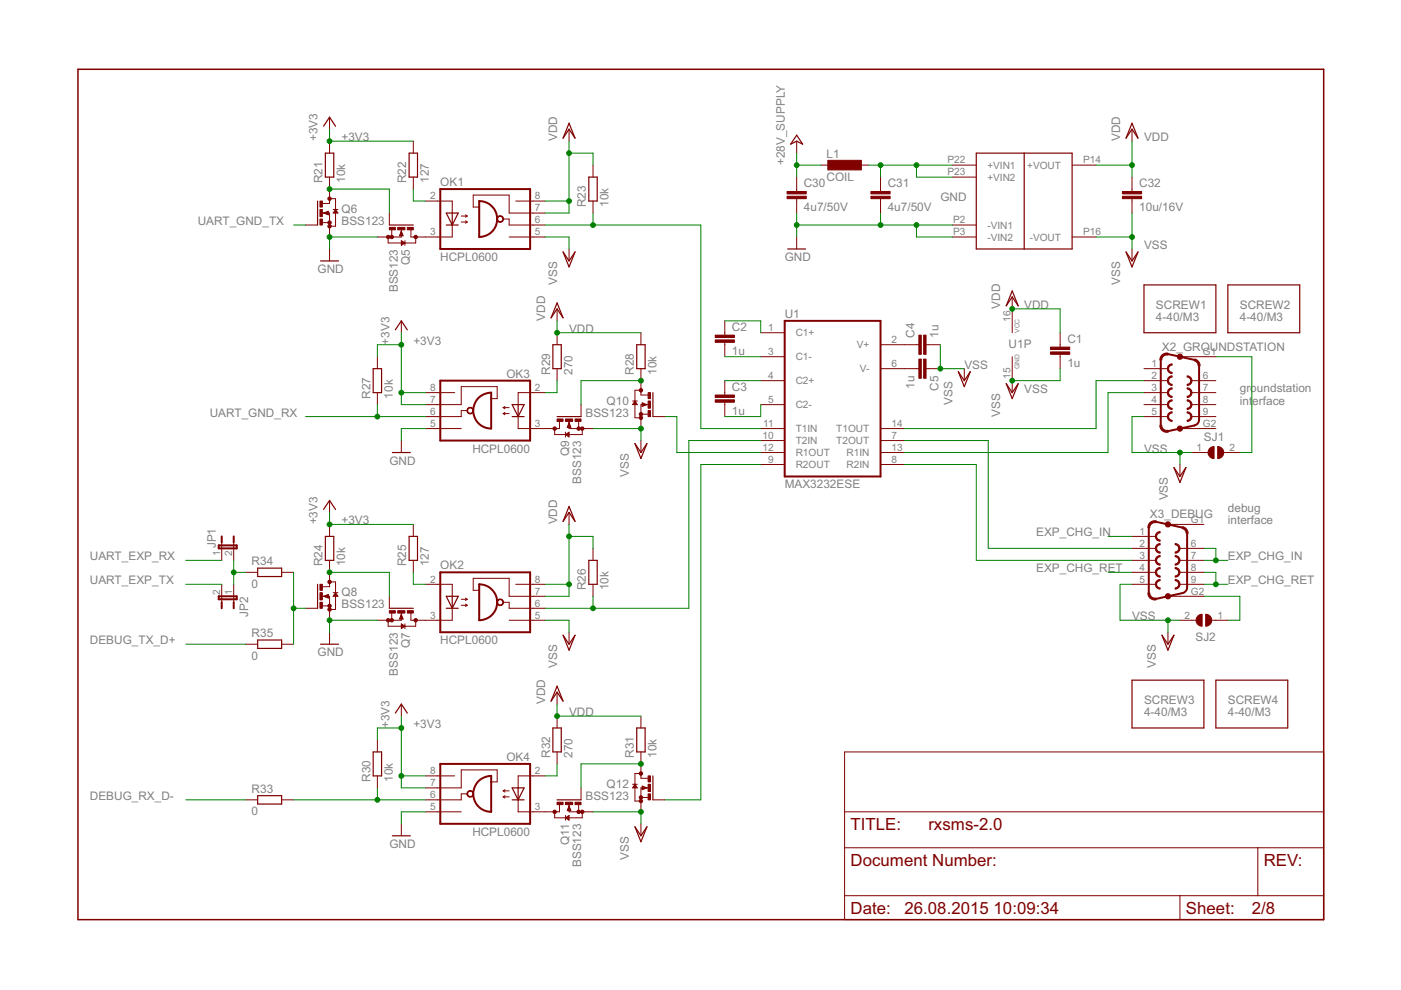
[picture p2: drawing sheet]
<svg xmlns="http://www.w3.org/2000/svg" width="297mm" height="210mm" viewBox="0 0 297 210" stroke-linecap="round" stroke-linejoin="round" font-family="sans-serif">
<path d="M16.5 14.7h264.1v180.3h-264.1z" fill="none" stroke="#800000" stroke-width=".32"/>
<g fill="none" stroke="#800000" stroke-width=".21">
<path d="M69.9 24.8v2.6M69.9 29.9v2.6M69.9 37.5v5.6h-1.6M87.6 29.9v2.6M87.6 37.5v2.6M120.6 27.4v2.5M125.7 35v2.5M168.9 29.9v2.6M168.9 37.5v3.1M174 35h2.5M181.6 35h2.5M186.7 37.5v3.1"/>
<path d="M201.9 35h5.1M201.9 37.5h5.1M227.3 35h5.1M240 27.4v2.5M240 37.5v3.1M64.8 47.7h2.5M68.3 45.2h1.6v5M68.3 47.2h1.6M68.6 45.2l1-.4v.8zM69.9 52.8v2.5M69.9 42.1h1.2v5.9h-1.2M70.6 44.4h1"/>
<path d="M71.1 44.4l.5 .8h-1zM82.3 50.2v1.3h5.8v-1.3M82.5 45.2v2.5M83.1 48.7v1.5M85.1 48.7v1.5h-5.1M85.1 49l.4 1h-.8zM85.1 51l.8 .5-.8 .5zM85.9 51v1M90.2 42.6h5.7v2.6M95.9 47.7v2.5h-8.8v-1.5M97.8 45.8h1.3M97.8 47.1h1.3"/>
<path d="M98.7 45.6l.4 .2M98.7 46.8l.4 .3M99.1 45.8l-.4 .3M99.1 47.1l-.4 .2M101.6 43.9h-1.3v-2.5h7.6v3.8h7.7M106.7 46.4h1.2v1.3h2.6M107.9 50.2h7.7M109.3 42.6h6.3M110.6 47.7h5M120.6 52.8v2.5M125.7 42.6v2.6M168.9 42.1v3.1"/>
<path d="M168.9 50.2v2.6M186.7 42.1v3.1M201.9 47.7h5.1M201.9 50.2h5.1M227.3 50.2h5.1M240 42.1v3.1M240 52.8v2.5M80 75.6v2.6M85.1 68v2.5M118.1 65.5v2.5M118.1 70.5v2.6M118.1 78.2v2.5"/>
<path d="M135.9 70.5v2.6M135.9 78.2v5.6h1.5M153.7 68v3.1M153.7 72.6v3M161.3 70.5h5.1M161.3 75.6h5.1M186.7 73.1h8.1M186.7 78.2h8.1M196.3 73.1h3.1M196.3 78.2h3.1M204.4 78.2v2.5M214.6 62.9v7.6"/>
<path d="M214.6 75.6v7.6M224.8 70.5v3.1M224.8 75.1v3.1M242.5 78.2h5.1M250.2 75.6h7.6M80 83.2v2.6M85.1 93.4v2.5M90.2 90.9h7.6M90.2 83.2h6.2M90.2 88.3h4.9M99.1 87.1h-1.3v1.2h-2.6M104.1 84.5h1.3v-2.5h-7.6v3.8h-7.6"/>
<path d="M106.7 86.4h1.2M106.7 86.4l.4 .3M106.7 87.7h1.2M106.7 87.7l.4 .2M107.1 86.2l-.4 .2M107.1 87.4l-.4 .3M109.9 88.3v2.6h8.7v-1.6M115.6 83.2h-5.7v2.6M117.6 90.9v1.2h5.8v-1.2M119.9 92.1l.7-.5v1zM119.9 91.6v1M120.6 89.3v1.6h5.1"/>
<path d="M120.6 89.6l.4 1h-.7zM122.7 89.3v1.6M123.2 85.8v2.5M134.1 85h1M134.6 85l.5 .8h-1zM135.9 93.4v2.5M135.9 82.7h-1.3v5.9h1.3M135.9 87.8h1.5M136.1 85.4l1.1 .4-1.1 .4zM137.4 85.8h-1.5v5.1M138.4 88.3h2.6M153.7 80.7v3.1"/>
<path d="M153.7 85.3v3M161.3 80.7h5.1M161.3 85.8h5.1M161.3 90.9h5.1M161.3 93.4h5.1M161.3 95.9h5.1M161.3 98.5h5.1M186.7 90.9h5.1M186.7 93.4h5.1M186.7 95.9h5.1M186.7 98.5h5.1M242.5 80.7h5.1"/>
<path d="M242.5 85.8h5.1M242.5 83.2h5.1M242.5 88.3h5.1M250.2 98.5v2.5M250.2 90.9h7.6M252.7 80.7h5.1M252.7 85.8h5.1M252.7 95.9h3.4M252.7 83.2h5.1M252.7 88.3h5.1M259.4 95.9h3.5M47 115v3.8"/>
<path d="M49.6 115v3.8M69.9 106.1v2.5M69.9 111.2v2.5M69.9 118.8v5.6h-1.6M87.6 111.2v2.5M87.6 118.8v2.5M120.6 108.6v2.6M125.7 116.3v2.5M240 113.7h5.1M240 116.3h5.1M240 118.8h5.1M247.6 111.2h7.6"/>
<path d="M250.2 116.3h5M250.2 118.8h5M47 123.9v3.8M49.6 123.9v3.8M52.1 121.3h2.5M52.1 136.6h2.5M59.7 121.3h2.6M59.7 136.6h2.6M64.8 129h2.5M68.3 126.4h1.6v5.1M68.3 128.5h1.6M68.6 126.4l1-.4v.8z"/>
<path d="M69.9 134v2.6M69.9 123.4h1.2v5.8h-1.2M70.6 125.7h1M71.1 125.7l.5 .7h-1zM82.3 131.5v1.3h5.8v-1.3M82.5 126.4v2.6M83.1 130v1.5M85.1 130v1.5h-5.1M85.1 132.3l.8 .5-.8 .5zM85.1 130.2l.4 1.1h-.8zM85.9 132.3v1M90.2 123.9h5.7v2.5"/>
<path d="M95.9 129v2.5h-8.8v-1.5M97.8 127.1h1.3M97.8 128.3h1.3M98.7 126.8l.4 .3M98.7 128.1l.4 .2M99.1 127.1l-.4 .2M99.1 128.3l-.4 .3M101.6 125.2h-1.3v-2.6h7.6v3.8h7.7M106.7 127.7h1.2v1.3h2.6M107.9 131.5h7.7M109.3 123.9h6.3M110.6 129h5"/>
<path d="M120.6 134v2.6M125.7 123.9v2.5M240 121.3h5.1M240 123.9h5.1M247.6 126.4h7.6M247.6 134v2.6M250.2 121.3h5M250.2 123.9h5M250.2 131.5h3.4M256.9 131.5h3.4M80 156.9v2.5M85.1 149.3v2.5"/>
<path d="M118.1 146.7v2.6M118.1 151.8v2.5M118.1 159.4v2.6M135.9 151.8v2.5M135.9 159.4v5.6h1.5M179.1 159.4h101.5v35.6h-101.5zM52.1 169.6h2.5M59.7 169.6h2.6M80 164.5v2.5M85.1 174.7v2.5M90.2 172.1h7.6M90.2 164.5h6.2"/>
<path d="M90.2 169.6h4.9M99.1 168.3h-1.3v1.3h-2.6M104.1 165.8h1.3v-2.6h-7.6v3.8h-7.6M106.7 167.7h1.2M106.7 167.7l.4 .2M106.7 169h1.2M106.7 169l.4 .2M107.1 167.4l-.4 .3M107.1 168.7l-.4 .3M109.9 169.6v2.5h8.7v-1.5M115.6 164.5h-5.7v2.5M117.6 172.1v1.3h5.8v-1.3"/>
<path d="M119.9 173.4l.7-.5v1zM119.9 172.9v1M120.6 170.6v1.5h5.1M120.6 170.9l.4 1h-.7zM122.7 170.6v1.5M123.2 167v2.6M134.1 166.3h1M134.6 166.3l.5 .7h-1zM135.9 174.7v2.5M135.9 164h-1.3v5.8h1.3M135.9 169.1h1.5M136.1 166.7l1.1 .3-1.1 .4z"/>
<path d="M137.4 167h-1.5v5.1M138.4 169.6h2.6M179.1 179.7h101.5M179.1 172.1h101.5M266.7 179.7v10.2M179.1 189.9h101.5M250.2 189.9v5.1"/>
</g>
<g fill="none" stroke="#800000" stroke-width=".42">
<path d="M93.3 40.1h19.1v12.7h-19.1zM101.6 42.6a3.8 3.8 0 0 1 3.8 3.8 3.8 3.8 0 0 1-3.8 3.8zM166.4 68h20.3v33h-20.3zM246.1 76.3v13.9M247.6 75.1l5.6 1.2M254.2 77.6v11.4l-.1 .5-.4 .5-.5 .2-5.6 1.2M93.3 80.7h19.1v12.7h-19.1zM101.3 84.6l1.3-1 1.5-.4v7.7a3.8 3.8 0 0 1-3.4-2.3 3.8 3.8 0 0 1 .6-4zM46.4 115.6h3.8v.7h-3.8zM47 113.7v1.3M49.6 113.7v1.3M243.6 111.9v13.8"/>
<path d="M245.1 110.6l5.6 1.3M251.7 113.1v11.4l-.1 .6-.4 .4-.5 .3-5.6 1.2M46.4 126.4h3.8v.7h-3.8zM47 127.7v1.3M49.6 127.7v1.3M93.3 121.3h19.1v12.7h-19.1zM101.6 123.9a3.8 3.8 0 0 1 3.8 3.8 3.8 3.8 0 0 1-3.8 3.8zM93.3 162h19.1v12.7h-19.1zM101.3 165.8l1.3-.9 1.5-.4v7.6a3.8 3.8 0 0 1-3.4-2.2 3.8 3.8 0 0 1 .6-4.1z"/>
</g>
<g fill="#800000" stroke="#800000" stroke-width=".21">
<path d="M222.7 74.6h4.1v.5h-4.1z"/>
<path d="M222.7 73.6h4.1v.5h-4.1z"/>
<path d="M151.6 72.1h4.1v.5h-4.1z"/>
<path d="M151.6 71.1h4.1v.5h-4.1z"/>
<path d="M151.6 84.8h4.1v.5h-4.1z"/>
<path d="M151.6 83.8h4.1v.5h-4.1z"/>
<path d="M195.8 71.1h.5v4h-.5z"/>
<path d="M194.8 71.1h.5v4h-.5z"/>
<path d="M194.8 76.1h.5v4.1h-.5z"/>
<path d="M195.8 76.1h.5v4.1h-.5z"/>
<path d="M238 41.6h4v.5h-4z"/>
<path d="M238 40.6h4v.5h-4z"/>
<path d="M86.4 48.2h1.2v.5h-1.2z"/>
<path d="M82.5 48.2h1.3v.5h-1.3z"/>
<path d="M84.3 48.2h1.6v.5h-1.6z"/>
<path d="M67.8 42.6h.5v1.3h-.5z"/>
<path d="M67.8 46.4h.5v1.3h-.5z"/>
<path d="M67.8 44.4h.5v1.5h-.5z"/>
<path d="M86.4 129.5h1.2v.5h-1.2z"/>
<path d="M82.5 129.5h1.3v.5h-1.3z"/>
<path d="M84.3 129.5h1.6v.5h-1.6z"/>
<path d="M67.8 123.9h.5v1.3h-.5z"/>
<path d="M67.8 127.7h.5v1.3h-.5z"/>
<path d="M67.8 125.7h.5v1.5h-.5z"/>
<path d="M118.1 88.8h1.3v.5h-1.3z"/>
<path d="M121.9 88.8h1.3v.5h-1.3z"/>
<path d="M119.9 88.8h1.5v.5h-1.5z"/>
<path d="M137.4 83.2h.5v1.3h-.5z"/>
<path d="M137.4 87.1h.5v1.2h-.5z"/>
<path d="M137.4 85h.5v1.6h-.5z"/>
<path d="M118.1 170.1h1.3v.5h-1.3z"/>
<path d="M121.9 170.1h1.3v.5h-1.3z"/>
<path d="M119.9 170.1h1.5v.5h-1.5z"/>
<path d="M137.4 164.5h.5v1.3h-.5z"/>
<path d="M137.4 168.3h.5v1.3h-.5z"/>
<path d="M137.4 166.3h.5v1.5h-.5z"/>
<path d="M166.9 41.6h4v.5h-4z"/>
<path d="M166.9 40.6h4v.5h-4z"/>
<path d="M175.5 34h7.1v2h-7.1z"/>
<path d="M184.7 41.6h4v.5h-4z"/>
<path d="M184.7 40.6h4v.5h-4z"/>
</g>
<g fill="none" stroke="#800000" stroke-width=".25">
<path d="M68.6 26.8l1.3-2 1.2 2M69 32.5h1.8v5h-1.8zM86.7 32.5h1.8v5h-1.8zM120.6 26.1l1.3 3.2-1.3-1.9-1.2 1.9zM124.8 37.5h1.8v5.1h-1.8zM168.9 28.7l1.3 1.9-1.3-.7-1.3 .7zM207 32.5h20.3v20.3h-20.3zM217.1 32.5v20.3M240 26.1l1.3 3.2-1.3-1.9-1.3 1.9zM67.3 42.6v5.1M68 55.3h3.8M68.9 45.2l.6 .2v-.5l-.5 .3"/>
<path d="M71.1 44.7l.3 .3h-.5zM82.5 47.7h5.1M85.1 49.2l-.3 .7h.5l-.2-.5M85.2 51.3l.4 .2-.4 .3zM94.6 45.2h2.6l-1.3 2.5zM94.6 47.7h2.6M95.9 45.2v2.5M119.4 53.4l1.2 1.9 1.3-1.9-1.3 3.2zM167 52.8h3.8M238.7 53.4l1.3 1.9 1.3-1.9-1.3 3.2zM79.1 78.2h1.8v5h-1.8zM83.8 69.9l1.3-1.9 1.3 1.9"/>
<path d="M117.2 73.1h1.8v5.1h-1.8zM118.1 64.2l1.3 3.2-1.3-1.9-1.3 1.9zM135 73.1h1.8v5.1h-1.8zM203.2 78.8l1.2 1.9 1.3-1.9-1.3 3.2zM214.6 61.7l1.3 3.2-1.3-2-1.3 2zM242.5 60.4h15.3v10.1h-15.3zM260.3 60.4h15.3v10.1h-15.3zM83.2 95.9h3.8M108.6 85.8h2.5l-1.2 2.5zM108.6 88.3h2.5M109.9 85.8v2.5M118.1 88.3h5.1"/>
<path d="M120.1 92.1l.4-.2v.5zM120.6 89.9l.3 .6h-.5l.2-.5M134.6 85.3l.3 .4h-.5zM134.6 94l1.3 1.9 1.3-1.9-1.3 3.2zM136.8 85.8l-.5-.3v.5l.6-.2M138.4 83.2v5.1M213.3 81.3l1.3 1.9 1.3-1.9-1.3 3.2zM248.9 99.1l1.3 1.9 1.2-1.9-1.2 3.2zM68.6 108l1.3-1.9 1.2 1.9M69 113.7h1.8v5.1h-1.8zM86.7 113.7h1.8v5.1h-1.8zM120.6 107.4l1.3 3.2-1.3-2-1.2 2z"/>
<path d="M124.8 118.8h1.8v5.1h-1.8zM54.6 120.5h5.1v1.7h-5.1zM54.6 135.7h5.1v1.8h-5.1zM67.3 123.9v5.1M68 136.6h3.8M68.9 126.4l.6 .3v-.5l-.5 .2M71.1 125.9l.3 .4h-.5zM82.5 129h5.1M85.1 130.5l-.3 .6h.5l-.2-.5M85.2 132.5l.4 .3-.4 .2zM94.6 126.4h2.6l-1.3 2.6zM94.6 129h2.6"/>
<path d="M95.9 126.4v2.6M119.4 134.7l1.2 1.9 1.3-1.9-1.3 3.2zM246.4 134.7l1.2 1.9 1.3-1.9-1.3 3.2zM79.1 159.4h1.8v5.1h-1.8zM83.8 151.2l1.3-1.9 1.3 1.9M117.2 154.3h1.8v5.1h-1.8zM118.1 145.5l1.3 3.2-1.3-2-1.3 2zM135 154.3h1.8v5.1h-1.8zM240 144.2h15.2v10.1h-15.2zM257.8 144.2h15.2v10.1h-15.2zM54.6 168.7h5.1v1.8h-5.1zM83.2 177.2h3.8"/>
<path d="M108.6 167h2.5l-1.2 2.6zM108.6 169.6h2.5M109.9 167v2.6M118.1 169.6h5.1M120.1 173.4l.4-.3v.6zM120.6 171.1l.3 .6h-.5l.2-.5M134.6 166.5l.3 .4h-.5zM134.6 175.3l1.3 1.9 1.3-1.9-1.3 3.2zM136.8 167l-.5-.2v.5l.6-.3M138.4 164.5v5.1"/>
</g>
<g fill="#800000" stroke="#800000" stroke-width=".21">
<path d="M247.8 79.9l.6-.2h.1v.2a.76 .76 0 0 0-.7 .8 .76 .76 0 0 0 .7 .8v.2a1.01 1.01 0 0 1-1-.6 1.01 1.01 0 0 1 .3-1.2z" fill-rule="evenodd"/>
<path d="M251.7 79.7a1.02 1.02 0 0 1 1 1 1.02 1.02 0 0 1-1 1v-.2a.76 .76 0 0 0 .8-.8 .76 .76 0 0 0-.8-.8z" fill-rule="evenodd"/>
<path d="M247.8 77.4l.6-.2h.1v.2a.76 .76 0 0 0-.7 .8 .76 .76 0 0 0 .7 .7v.3a1.01 1.01 0 0 1-1-.7 1.01 1.01 0 0 1 .3-1.1z" fill-rule="evenodd"/>
<path d="M251.7 84.8a1.02 1.02 0 0 1 1 1 1.02 1.02 0 0 1-1 1v-.2a.76 .76 0 0 0 .8-.8 .76 .76 0 0 0-.8-.8z" fill-rule="evenodd"/>
<path d="M247.8 82.5l.6-.3h.1v.3a.76 .76 0 0 0-.7 .7 .76 .76 0 0 0 .7 .8v.3a1.01 1.01 0 0 1-1-.7 1.01 1.01 0 0 1 .3-1.1z" fill-rule="evenodd"/>
<path d="M251.7 82.2a1.02 1.02 0 0 1 1 1 1.02 1.02 0 0 1-1 1.1v-.3a.76 .76 0 0 0 .8-.8 .76 .76 0 0 0-.8-.7z" fill-rule="evenodd"/>
<path d="M247.8 85l.6-.2h.1v.2a.76 .76 0 0 0-.7 .8 .76 .76 0 0 0 .7 .8v.2a1.01 1.01 0 0 1-1-.6 1.01 1.01 0 0 1 .3-1.2z" fill-rule="evenodd"/>
<path d="M251.7 87.3a1.02 1.02 0 0 1 1 1 1.02 1.02 0 0 1-1 1v-.2a.76 .76 0 0 0 .8-.8 .76 .76 0 0 0-.8-.7z" fill-rule="evenodd"/>
<path d="M247.8 87.6l.6-.3h.1v.3a.76 .76 0 0 0-.7 .7 .76 .76 0 0 0 .7 .8v.2a1.01 1.01 0 0 1-.9-.6 1.01 1.01 0 0 1 .2-1.1z" fill-rule="evenodd"/>
<path d="M246.3 75.3l.6-.4h.8l-.1 .4-.8 .1-.4 .4-.1 .5h-.4l.1-.5z" fill-rule="evenodd"/>
<path d="M253.3 76.1l.4 .2 .5 .5 .2 .8h-.4l-.3-.8-.5-.3z" fill-rule="evenodd"/>
<path d="M245.9 90.2h.4l.1 .5 .4 .4 .8 .1 .1 .4a1.46 1.46 0 0 1-1.8-1.4z" fill-rule="evenodd"/>
<path d="M245.3 115.5l.7-.2v.2a.76 .76 0 0 0-.8 .8 .76 .76 0 0 0 .8 .7v.3a1.02 1.02 0 0 1-1-.7 1.02 1.02 0 0 1 .3-1.1z" fill-rule="evenodd"/>
<path d="M249.2 115.3a1.02 1.02 0 0 1 1 1 1.02 1.02 0 0 1-1 1v-.3a.76 .76 0 0 0 .7-.7 .76 .76 0 0 0-.7-.8z" fill-rule="evenodd"/>
<path d="M245.3 112.9l.7-.2v.3a.76 .76 0 0 0-.8 .7 .76 .76 0 0 0 .8 .8v.2a1.02 1.02 0 0 1-1-.6 1.02 1.02 0 0 1 .3-1.2z" fill-rule="evenodd"/>
<path d="M249.2 120.3a1.02 1.02 0 0 1 1 1 1.02 1.02 0 0 1-1 1.1v-.3a.76 .76 0 0 0 .7-.8 .76 .76 0 0 0-.7-.7z" fill-rule="evenodd"/>
<path d="M245.3 118l.7-.2v.2a.76 .76 0 0 0-.8 .8 .76 .76 0 0 0 .8 .8v.2a1.02 1.02 0 0 1-1-.6 1.02 1.02 0 0 1 .3-1.2z" fill-rule="evenodd"/>
<path d="M249.2 117.8a1.02 1.02 0 0 1 1 1 1.02 1.02 0 0 1-1 1v-.2a.76 .76 0 0 0 .7-.8 .76 .76 0 0 0-.7-.8z" fill-rule="evenodd"/>
<path d="M245.3 120.6l.7-.3v.3a.76 .76 0 0 0-.8 .7 .76 .76 0 0 0 .8 .8v.3a1.02 1.02 0 0 1-1-.7 1.02 1.02 0 0 1 .3-1.1z" fill-rule="evenodd"/>
<path d="M249.2 122.9a1.02 1.02 0 0 1 1 1 1.02 1.02 0 0 1-1 1v-.2a.76 .76 0 0 0 .7-.8 .76 .76 0 0 0-.7-.8z" fill-rule="evenodd"/>
<path d="M245.3 123.1l.7-.2v.2a.76 .76 0 0 0-.8 .8 .76 .76 0 0 0 .8 .8v.2a1.02 1.02 0 0 1-1-.7 1.02 1.02 0 0 1 .3-1.1z" fill-rule="evenodd"/>
<path d="M243.8 110.8l.5-.3 .9-.1-.1 .4h-.6l-.4 .3-.3 .8h-.4v-.5z" fill-rule="evenodd"/>
<path d="M250.7 111.7l.8 .3 .3 .6 .1 .5h-.4l-.2-.6-.6-.4z" fill-rule="evenodd"/>
<path d="M243.4 125.7h.4l.3 .8 .4 .3h.6l.1 .4a1.46 1.46 0 0 1-1.8-1.5z" fill-rule="evenodd"/>
<path d="M105.5 46a.71 .71 0 0 1 1.1 0 .71 .71 0 0 1-.3 1.1 .71 .71 0 0 1-1-.7h.2a.56 .56 0 0 1 .8-.4 .56 .56 0 0 1 .1 .9 .56 .56 0 0 1-.9-.3v-.2h-.2z" fill-rule="evenodd"/>
<path d="M105.5 127.2a.71 .71 0 0 1 1.1 .1 .71 .71 0 0 1-.3 1.1 .71 .71 0 0 1-1-.7h.2a.56 .56 0 0 1 .8-.5 .56 .56 0 0 1 .1 1 .56 .56 0 0 1-.9-.3v-.2h-.2z" fill-rule="evenodd"/>
<path d="M99.2 86.6a.71 .71 0 0 1 1.1 .1 .71 .71 0 0 1-.4 1.1 .71 .71 0 0 1-.9-.7h.1a.55 .55 0 0 1 .8-.6 .55 .55 0 0 1 .2 .9 .55 .55 0 0 1-.9-.2l-.2-.1z" fill-rule="evenodd"/>
<path d="M99.2 167.9a.71 .71 0 0 1 1.1 .1 .71 .71 0 0 1-.4 1 .71 .71 0 0 1-.9-.7h.1a.55 .55 0 0 1 .8-.5 .55 .55 0 0 1 .2 .9 .55 .55 0 0 1-.9-.2l-.2-.2z" fill-rule="evenodd"/>
<path d="M258.2 94.7a1.27 1.27 0 0 1 1.2 1.2 1.27 1.27 0 0 1-1.2 1.3z" fill-rule="evenodd"/>
<path d="M256.5 95.1l.9-.4v2.5a1.27 1.27 0 0 1-1.2-.7 1.27 1.27 0 0 1 .3-1.4z" fill-rule="evenodd"/>
<path d="M253.9 130.7l.5-.4 .5-.1v2.6a1.27 1.27 0 0 1-1.2-.8 1.27 1.27 0 0 1 .2-1.3z" fill-rule="evenodd"/>
<path d="M255.6 130.2a1.27 1.27 0 0 1 1.3 1.3 1.27 1.27 0 0 1-1.3 1.3z" fill-rule="evenodd"/>
<circle cx="250.2" cy="75.6" r=".55"/>
<circle cx="250.2" cy="90.9" r=".56"/>
<circle cx="247.6" cy="111.2" r=".56"/>
<circle cx="247.6" cy="126.4" r=".56"/>
<circle cx="82.3" cy="50.2" r=".36"/>
<circle cx="83.1" cy="50.2" r=".36"/>
<circle cx="88.1" cy="50.2" r=".36"/>
<circle cx="69.9" cy="48" r=".36"/>
<circle cx="69.9" cy="47.2" r=".36"/>
<circle cx="69.9" cy="42.1" r=".36"/>
<circle cx="82.3" cy="131.5" r=".36"/>
<circle cx="83.1" cy="131.5" r=".36"/>
<circle cx="88.1" cy="131.5" r=".36"/>
<circle cx="69.9" cy="129.2" r=".36"/>
<circle cx="69.9" cy="128.5" r=".36"/>
<circle cx="69.9" cy="123.4" r=".36"/>
<circle cx="123.4" cy="90.9" r=".36"/>
<circle cx="122.7" cy="90.9" r=".36"/>
<circle cx="117.6" cy="90.9" r=".36"/>
<circle cx="135.9" cy="88.6" r=".36"/>
<circle cx="135.9" cy="87.8" r=".36"/>
<circle cx="135.9" cy="82.7" r=".36"/>
<circle cx="123.4" cy="172.1" r=".36"/>
<circle cx="122.7" cy="172.1" r=".36"/>
<circle cx="117.6" cy="172.1" r=".36"/>
<circle cx="135.9" cy="169.8" r=".36"/>
<circle cx="135.9" cy="169.1" r=".36"/>
<circle cx="135.9" cy="164" r=".36"/>
</g>
<g fill="none" stroke="#008000" stroke-width=".21">
<path d="M69.9 27.4v2.5h17.7M120.6 29.9v15.3h-5M120.6 32.5h5.1v2.5M168.9 35h5.1M168.9 32.5v5M184.1 35h17.8M186.7 35v2.5M194.3 35v2.5h7.6M232.4 35h7.6M240 29.9v7.6M62.3 47.7h2.5M69.9 40.1h12.6v5.1"/>
<path d="M80 50.2h-10.1v2.6M87.6 40.1v2.5h2.6M115.6 50.2h5v2.6M115.6 47.7h33v43.2h12.7M115.6 42.6h5M125.7 45.2v2.5M168.9 47.7h33M168.9 45.2v5M186.7 45.2v2.5M194.3 47.7v2.5h7.6M232.4 50.2h7.6M240 45.2v7.6"/>
<path d="M85.1 70.5v15.3h5.1M85.1 73.1h-5.1v2.5M118.1 68v2.5h17.8M153.7 75.6h7.6M153.7 68h7.6v2.5M199.4 73.1v5.1h5M214.6 65.5h10.2v5M224.8 78.2v2.5h-10.2M257.8 75.6h7.6v20.3h-2.5M64.8 88.3h25.4M80 85.8v2.5M85.1 83.2h5.1"/>
<path d="M90.2 90.9h-5.1v2.5M118.1 80.7v2.5h-2.5M125.7 90.9h10.2v2.5M135.9 80.7h-12.7v5.1M141 88.3h2.5v7.6h17.8M153.7 80.7h7.6M161.3 85.8v2.5h-7.6M161.3 93.4h-15.3v35.6h-30.4M161.3 98.5h-12.7v71.1h-7.6M191.8 93.4h17.7v22.9h30.5M191.8 98.5h15.2v20.3h33M242.5 80.7h-10.1v10.2h-40.6"/>
<path d="M242.5 88.3h-2.5v7.6h12.7M242.5 83.2h-7.6v12.7h-43.1M250.2 95.9v2.6M39.4 118.8h7.6M49.6 118.8v5.1M69.9 108.6v2.6h17.7M120.6 111.2v15.2h-5M120.6 113.7h5.1v2.6M234.9 113.7h5.1M255.2 116.3h2.6v2.5M255.2 118.8h5.1M39.4 123.9h7.6"/>
<path d="M39.4 136.6h12.7M49.6 121.3h2.5M62.3 129h2.5M62.3 121.3v15.3M69.9 121.3h12.6v5.1M80 131.5h-10.1v2.5M87.6 121.3v2.6h2.6M115.6 131.5h5v2.5M115.6 123.9h5M125.7 126.4v2.6M234.9 121.3h5.1M240 123.9h-2.5v7.6h12.7"/>
<path d="M247.6 131.5v2.5M255.2 126.4h7.7v5.1h-2.6M255.2 123.9h5.1M255.2 121.3h2.6v2.6M85.1 151.8v15.2h5.1M85.1 154.3h-5.1v2.6M118.1 149.3v2.5h17.8M39.4 169.6h12.7M62.3 169.6h27.9M80 167v2.6M85.1 164.5h5.1M90.2 172.1h-5.1v2.6"/>
<path d="M118.1 162v2.5h-2.5M125.7 172.1h10.2v2.6M135.9 162h-12.7v5"/>
</g>
<g fill="#008000" stroke="#008000" stroke-width=".21">
<circle cx="214.6" cy="80.7" r=".51"/>
<circle cx="199.4" cy="78.2" r=".51"/>
<circle cx="240" cy="50.2" r=".51"/>
<circle cx="135.9" cy="90.9" r=".51"/>
<circle cx="135.9" cy="172.1" r=".51"/>
<circle cx="250.2" cy="95.9" r=".51"/>
<circle cx="247.6" cy="131.5" r=".51"/>
<circle cx="214.6" cy="65.5" r=".51"/>
<circle cx="240" cy="35" r=".51"/>
<circle cx="120.6" cy="42.6" r=".51"/>
<circle cx="120.6" cy="32.5" r=".51"/>
<circle cx="120.6" cy="123.9" r=".51"/>
<circle cx="120.6" cy="113.7" r=".51"/>
<circle cx="118.1" cy="70.5" r=".51"/>
<circle cx="118.1" cy="151.8" r=".51"/>
<circle cx="194.3" cy="47.7" r=".51"/>
<circle cx="186.7" cy="47.7" r=".51"/>
<circle cx="168.9" cy="47.7" r=".51"/>
<circle cx="69.9" cy="50.2" r=".51"/>
<circle cx="69.9" cy="131.5" r=".51"/>
<circle cx="69.9" cy="29.9" r=".51"/>
<circle cx="69.9" cy="111.2" r=".51"/>
<circle cx="85.1" cy="83.2" r=".51"/>
<circle cx="85.1" cy="73.1" r=".51"/>
<circle cx="85.1" cy="164.5" r=".51"/>
<circle cx="85.1" cy="154.3" r=".51"/>
<circle cx="125.7" cy="47.7" r=".51"/>
<circle cx="69.9" cy="40.1" r=".51"/>
<circle cx="125.7" cy="129" r=".51"/>
<circle cx="69.9" cy="121.3" r=".51"/>
<circle cx="80" cy="88.3" r=".51"/>
<circle cx="135.9" cy="80.7" r=".51"/>
<circle cx="135.9" cy="162" r=".51"/>
<circle cx="80" cy="169.6" r=".51"/>
<circle cx="62.3" cy="129" r=".51"/>
<circle cx="49.6" cy="121.3" r=".51"/>
<circle cx="257.8" cy="118.8" r=".51"/>
<circle cx="257.8" cy="123.9" r=".51"/>
<circle cx="194.3" cy="35" r=".51"/>
<circle cx="186.7" cy="35" r=".51"/>
<circle cx="168.9" cy="35" r=".51"/>
</g>
<g font-size="4" fill="#800000">
<text x="180.3" y="175.9">TITLE:</text>
<text x="196.8" y="175.9">rxsms-2.0</text>
<text x="180.3" y="183.6">Document Number:</text>
<text x="267.9" y="183.6">REV:</text>
<text x="180.3" y="193.7">Date:</text>
<text x="191.8" y="193.7">26.08.2015</text>
<text x="210.7" y="193.7">10:09:34</text>
<text x="251.4" y="193.7">Sheet:</text>
<text x="265.4" y="193.7">2/8</text>
</g>
<g font-size="2.8" fill="#808080">
<text x="67.3" y="29.9" transform="rotate(-90 67.3 29.9)">+3V3</text>
<text x="72.4" y="29.9">+3V3</text>
<text x="118.1" y="29.9" transform="rotate(-90 118.1 29.9)">VDD</text>
<text x="237.5" y="29.9" transform="rotate(-90 237.5 29.9)">VDD</text>
<text x="242.6" y="29.9">VDD</text>
<text x="166.4" y="35" transform="rotate(-90 166.4 35)">+28V_SUPPLY</text>
<text x="175.3" y="33.5">L1</text>
<text x="68.4" y="38.8" transform="rotate(-90 68.4 38.8)">R21</text>
<text x="73.2" y="38.8" transform="rotate(-90 73.2 38.8)">10k</text>
<text x="86.1" y="38.8" transform="rotate(-90 86.1 38.8)">R22</text>
<text x="90.9" y="38.8" transform="rotate(-90 90.9 38.8)">127</text>
<text x="93.4" y="39.5">OK1</text>
<text x="170.4" y="39.7">C30</text>
<text x="175.3" y="38.3">COIL</text>
<text x="188.2" y="39.7">C31</text>
<text x="241.5" y="39.7">C32</text>
<text x="41.9" y="47.7">UART_GND_TX</text>
<text x="72.4" y="47.7">BSS123</text>
<text x="72.4" y="45.2">Q6</text>
<text x="124.2" y="43.9" transform="rotate(-90 124.2 43.9)">R23</text>
<text x="129" y="43.9" transform="rotate(-90 129 43.9)">10k</text>
<text x="170.4" y="44.8">4u7/50V</text>
<text x="188.2" y="44.8">4u7/50V</text>
<text x="199.4" y="42.6">GND</text>
<text x="241.5" y="44.8">10u/16V</text>
<text x="242.6" y="52.8">VSS</text>
<text x="67.3" y="57.9">GND</text>
<text x="86.9" y="56.1" transform="rotate(-90 86.9 56.1)">Q5</text>
<text x="93.4" y="55.3">HCPL0600</text>
<text x="166.4" y="55.3">GND</text>
<text x="84.3" y="62" transform="rotate(-90 84.3 62)">BSS123</text>
<text x="118.1" y="60.4" transform="rotate(-90 118.1 60.4)">VSS</text>
<text x="212.1" y="65.5" transform="rotate(-90 212.1 65.5)">VDD</text>
<text x="217.2" y="65.5">VDD</text>
<text x="237.5" y="60.4" transform="rotate(-90 237.5 60.4)">VSS</text>
<text x="245.1" y="65.5">SCREW1</text>
<text x="262.9" y="65.5">SCREW2</text>
<text x="115.6" y="68" transform="rotate(-90 115.6 68)">VDD</text>
<text x="120.7" y="70.6">VDD</text>
<text x="155.2" y="70.2">C2</text>
<text x="166.4" y="67.4">U1</text>
<text x="193.9" y="71.6" transform="rotate(-90 193.9 71.6)">C4</text>
<text x="199" y="71.6" transform="rotate(-90 199 71.6)">1u</text>
<text x="245.1" y="68">4-40/M3</text>
<text x="262.9" y="68">4-40/M3</text>
<text x="82.6" y="73.1" transform="rotate(-90 82.6 73.1)">+3V3</text>
<text x="87.6" y="73.1">+3V3</text>
<text x="155.2" y="75.3">1u</text>
<text x="213.9" y="73.9">U1P</text>
<text x="226.3" y="77.8">1u</text>
<text x="226.3" y="72.7">C1</text>
<text x="246.4" y="74.4">X2_GROUNDSTATION</text>
<text x="107.4" y="80.1">OK3</text>
<text x="116.6" y="79.4" transform="rotate(-90 116.6 79.4)">R29</text>
<text x="121.4" y="79.4" transform="rotate(-90 121.4 79.4)">270</text>
<text x="134.4" y="79.4" transform="rotate(-90 134.4 79.4)">R28</text>
<text x="139.2" y="79.4" transform="rotate(-90 139.2 79.4)">10k</text>
<text x="155.2" y="82.9">C3</text>
<text x="193.9" y="82.5" transform="rotate(-90 193.9 82.5)">1u</text>
<text x="199" y="82.9" transform="rotate(-90 199 82.9)">C5</text>
<text x="204.5" y="78.2">VSS</text>
<text x="217.2" y="83.3">VSS</text>
<text x="262.9" y="83.1">groundstation</text>
<text x="44.5" y="88.3">UART_GND_RX</text>
<text x="78.5" y="84.5" transform="rotate(-90 78.5 84.5)">R27</text>
<text x="83.3" y="84.5" transform="rotate(-90 83.3 84.5)">10k</text>
<text x="124.1" y="88.3">BSS123</text>
<text x="128.6" y="85.8">Q10</text>
<text x="155.2" y="88">1u</text>
<text x="201.9" y="85.8" transform="rotate(-90 201.9 85.8)">VSS</text>
<text x="212.1" y="88.3" transform="rotate(-90 212.1 88.3)">VSS</text>
<text x="262.9" y="85.8">int</text>
<text x="265.5" y="85.8">erface</text>
<text x="100.1" y="96">HCPL0600</text>
<text x="242.6" y="96">VSS</text>
<text x="255.2" y="93.4">SJ1</text>
<text x="82.6" y="98.5">GND</text>
<text x="120.7" y="96.8" transform="rotate(-90 120.7 96.8)">Q9</text>
<text x="133.4" y="101" transform="rotate(-90 133.4 101)">VSS</text>
<text x="123.2" y="102.6" transform="rotate(-90 123.2 102.6)">BSS123</text>
<text x="166.4" y="103.6">MAX3232ESE</text>
<text x="247.6" y="106.1" transform="rotate(-90 247.6 106.1)">VSS</text>
<text x="67.3" y="111.2" transform="rotate(-90 67.3 111.2)">+3V3</text>
<text x="72.4" y="111.2">+3V3</text>
<text x="118.1" y="111.2" transform="rotate(-90 118.1 111.2)">VDD</text>
<text x="219.7" y="113.7">EXP_CHG_IN</text>
<text x="243.8" y="109.9">X3_DEBUG</text>
<text x="260.3" y="108.5">debug</text>
<text x="260.3" y="111.2">interface</text>
<text x="19.1" y="118.8">UART_EXP_RX</text>
<text x="45.7" y="116.3" transform="rotate(-90 45.7 116.3)">JP1</text>
<text x="53.4" y="119.8">R34</text>
<text x="260.3" y="118.8">EXP_CHG_IN</text>
<text x="19.1" y="123.9">UART_EXP_TX</text>
<text x="53.4" y="124.6">0</text>
<text x="68.4" y="120.1" transform="rotate(-90 68.4 120.1)">R24</text>
<text x="73.2" y="120.1" transform="rotate(-90 73.2 120.1)">10k</text>
<text x="86.1" y="120.1" transform="rotate(-90 86.1 120.1)">R25</text>
<text x="90.9" y="120.1" transform="rotate(-90 90.9 120.1)">127</text>
<text x="93.4" y="120.7">OK2</text>
<text x="124.2" y="125.2" transform="rotate(-90 124.2 125.2)">R26</text>
<text x="129" y="125.2" transform="rotate(-90 129 125.2)">10k</text>
<text x="219.7" y="121.3">EXP_CHG_RET</text>
<text x="260.3" y="123.9">EXP_CHG_RET</text>
<text x="52.6" y="130.7" transform="rotate(-90 52.6 130.7)">JP2</text>
<text x="72.4" y="129">BSS123</text>
<text x="72.4" y="126.4">Q8</text>
<text x="240" y="131.5">VSS</text>
<text x="19.1" y="136.6">DEBUG_TX_D+</text>
<text x="53.4" y="135.1">R35</text>
<text x="86.9" y="137.4" transform="rotate(-90 86.9 137.4)">Q7</text>
<text x="93.4" y="136.6">HCPL0600</text>
<text x="253.5" y="135.8">SJ2</text>
<text x="53.4" y="139.9">0</text>
<text x="67.3" y="139.1">GND</text>
<text x="84.3" y="143.3" transform="rotate(-90 84.3 143.3)">BSS123</text>
<text x="118.1" y="141.7" transform="rotate(-90 118.1 141.7)">VSS</text>
<text x="245.1" y="141.7" transform="rotate(-90 245.1 141.7)">VSS</text>
<text x="115.6" y="149.3" transform="rotate(-90 115.6 149.3)">VDD</text>
<text x="242.6" y="149.3">SCREW3</text>
<text x="260.3" y="149.3">SCREW4</text>
<text x="82.6" y="154.4" transform="rotate(-90 82.6 154.4)">+3V3</text>
<text x="87.6" y="154.4">+3V3</text>
<text x="120.7" y="151.8">VDD</text>
<text x="242.6" y="151.8">4-40/M3</text>
<text x="260.3" y="151.8">4-40/M3</text>
<text x="107.4" y="161.3">OK4</text>
<text x="116.6" y="160.7" transform="rotate(-90 116.6 160.7)">R32</text>
<text x="121.4" y="160.7" transform="rotate(-90 121.4 160.7)">270</text>
<text x="134.4" y="160.7" transform="rotate(-90 134.4 160.7)">R31</text>
<text x="139.2" y="160.7" transform="rotate(-90 139.2 160.7)">10k</text>
<text x="78.5" y="165.8" transform="rotate(-90 78.5 165.8)">R30</text>
<text x="83.3" y="165.8" transform="rotate(-90 83.3 165.8)">10k</text>
<text x="128.6" y="167.1">Q12</text>
<text x="19.1" y="169.6">DEBUG_RX_D-</text>
<text x="53.4" y="172.9">0</text>
<text x="53.4" y="168.1">R33</text>
<text x="124.1" y="169.6">BSS123</text>
<text x="82.6" y="179.8">GND</text>
<text x="100.1" y="177.2">HCPL0600</text>
<text x="120.7" y="179.2" transform="rotate(-90 120.7 179.2)">Q11</text>
<text x="123.2" y="183.9" transform="rotate(-90 123.2 183.9)">BSS123</text>
<text x="133.4" y="182.3" transform="rotate(-90 133.4 182.3)">VSS</text>
</g>
<g font-size="2.4" fill="#808080">
<text x="200.9" y="34.7">P22</text>
<text x="209.3" y="35.8">+VIN1</text>
<text x="217.8" y="35.8">+VOUT</text>
<text x="229.7" y="34.7">P14</text>
<text x="200.9" y="37.2">P23</text>
<text x="209.3" y="38.3">+VIN2</text>
<text x="91.2" y="42.3">2</text>
<text x="113.4" y="47.3">6</text>
<text x="113.4" y="42.3">8</text>
<text x="113.4" y="44.8">7</text>
<text x="202.1" y="47.3">P2</text>
<text x="91.2" y="49.9">3</text>
<text x="113.4" y="49.9">5</text>
<text x="202.1" y="49.9">P3</text>
<text x="209.3" y="48.5">-VIN1</text>
<text x="209.3" y="51">-VIN2</text>
<text x="218.3" y="51">-VOUT</text>
<text x="229.7" y="49.9">P16</text>
<text x="162.8" y="70.2">1</text>
<text x="168.7" y="71.3">C1+</text>
<text x="214.3" y="68.2" transform="rotate(-90 214.3 68.2)">16</text>
<text x="162.8" y="75.3">3</text>
<text x="168.7" y="76.4">C1-</text>
<text x="181.7" y="73.9">V+</text>
<text x="189" y="72.7">2</text>
<text x="189" y="77.8">6</text>
<text x="244.1" y="77.8">1</text>
<text x="255" y="75.3">G1</text>
<text x="91.2" y="82.9">8</text>
<text x="113.4" y="82.9">2</text>
<text x="162.8" y="80.4">4</text>
<text x="168.7" y="81.5">C2+</text>
<text x="182.3" y="78.9">V-</text>
<text x="214.3" y="80.3" transform="rotate(-90 214.3 80.3)">15</text>
<text x="244.1" y="80.4">2</text>
<text x="244.1" y="82.9">3</text>
<text x="255" y="80.4">6</text>
<text x="255" y="82.9">7</text>
<text x="91.2" y="88">6</text>
<text x="91.2" y="85.4">7</text>
<text x="162.8" y="85.4">5</text>
<text x="168.7" y="86.6">C2-</text>
<text x="244.1" y="85.4">4</text>
<text x="244.1" y="88">5</text>
<text x="255" y="85.4">8</text>
<text x="255" y="88">9</text>
<text x="91.2" y="90.5">5</text>
<text x="113.4" y="90.5">3</text>
<text x="161.7" y="93.1">10</text>
<text x="161.7" y="95.6">12</text>
<text x="161.8" y="90.5">11</text>
<text x="168.7" y="91.6">T1IN</text>
<text x="168.7" y="94.2">T2IN</text>
<text x="177.3" y="91.6">T1OUT</text>
<text x="177.3" y="94.2">T2OUT</text>
<text x="189" y="90.5">14</text>
<text x="189" y="93.1">7</text>
<text x="189" y="95.6">13</text>
<text x="253.7" y="95.6">1</text>
<text x="255" y="90.5">G2</text>
<text x="260.7" y="95.6">2</text>
<text x="162.8" y="98.1">9</text>
<text x="168.7" y="96.7">R1OUT</text>
<text x="168.7" y="99.3">R2OUT</text>
<text x="179.5" y="96.7">R1IN</text>
<text x="179.5" y="99.3">R2IN</text>
<text x="189" y="98.1">8</text>
<text x="241.6" y="113.4">1</text>
<text x="252.5" y="110.8">G1</text>
<text x="46.7" y="117.8" transform="rotate(-90 46.7 117.8)">1</text>
<text x="49.2" y="117.8" transform="rotate(-90 49.2 117.8)">2</text>
<text x="241.6" y="115.9">2</text>
<text x="241.6" y="118.5">3</text>
<text x="252.5" y="115.9">6</text>
<text x="252.5" y="118.5">7</text>
<text x="91.2" y="123.5">2</text>
<text x="113.4" y="123.5">8</text>
<text x="241.6" y="121">4</text>
<text x="241.6" y="123.5">5</text>
<text x="252.5" y="121">8</text>
<text x="252.5" y="123.5">9</text>
<text x="46.7" y="126.1" transform="rotate(-90 46.7 126.1)">2</text>
<text x="49.2" y="126.1" transform="rotate(-90 49.2 126.1)">1</text>
<text x="91.2" y="131.1">3</text>
<text x="113.4" y="128.6">6</text>
<text x="113.4" y="131.1">5</text>
<text x="113.4" y="126.1">7</text>
<text x="251.2" y="131.1">2</text>
<text x="252.5" y="126.1">G2</text>
<text x="258.1" y="131.1">1</text>
<text x="91.2" y="164.2">8</text>
<text x="91.2" y="166.7">7</text>
<text x="113.4" y="164.2">2</text>
<text x="91.2" y="169.2">6</text>
<text x="91.2" y="171.8">5</text>
<text x="113.4" y="171.8">3</text>
</g>
<g font-size="1.6" fill="#808080">
<text x="216.1" y="70.6" transform="rotate(-90 216.1 70.6)">VCC</text>
<text x="216.1" y="78.2" transform="rotate(-90 216.1 78.2)">GND</text>
</g>
</svg>
